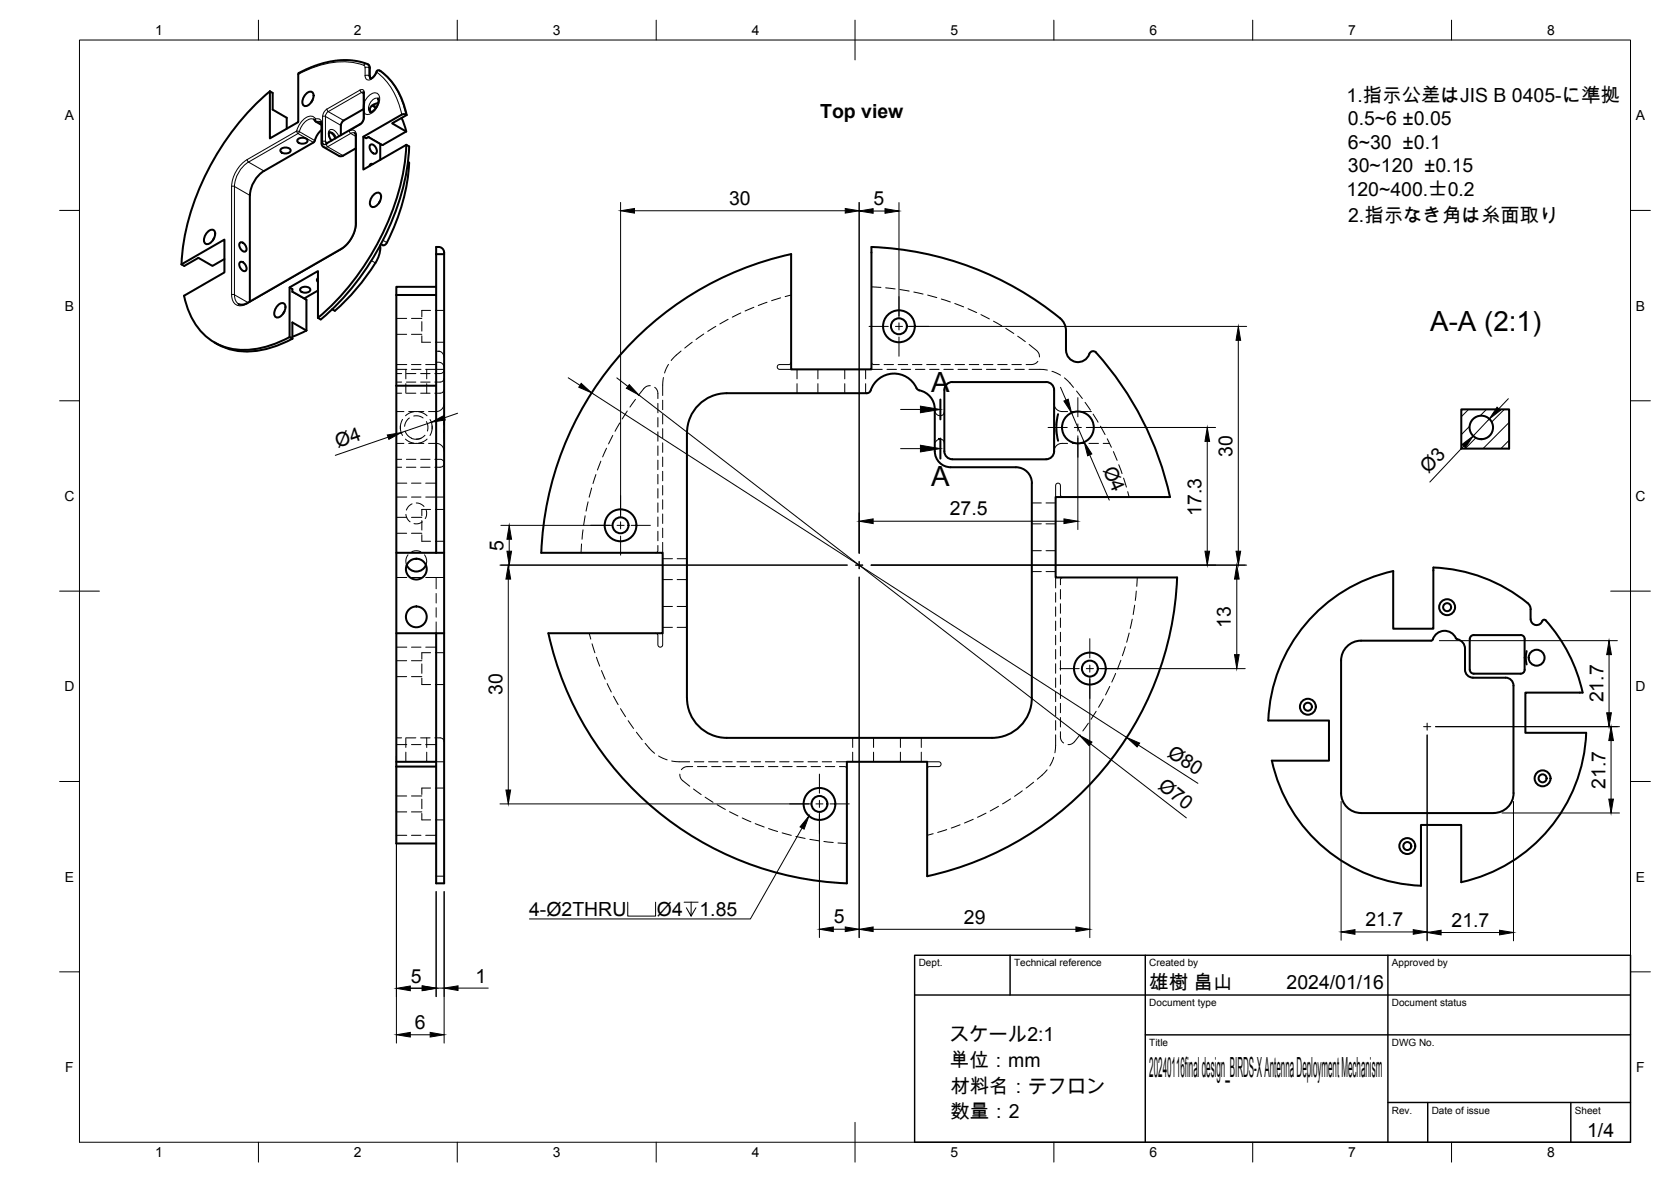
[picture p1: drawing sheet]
<svg xmlns="http://www.w3.org/2000/svg" width="420mm" height="297mm" viewBox="0 0 420 297" stroke-linecap="round" stroke-linejoin="round" font-family="sans-serif">
<!-- layer: Hidden -->
<g fill="none" stroke="#000" stroke-width=".25">
<path d="M108.3 78h-2.2v1.6M109.5 78h2.2M186.3 78.7l-2.2 1M189.5 77.2l-2.2 1M192.9 76l-2.3 .8M196.3 74.9l-2.3 .7M198.9 74.1l-1.5 .4M219.1 72.1l2.4 .1M222.7 72.3l2.4 .3M226.3 72.8l2.3 .4M229.8 73.4l2.3 .5M233.3 74.2l2.2 .6"/>
<path d="M236.7 75.1l2.3 .8M240.1 76.3l2.2 .8M243.4 77.6l2.2 1M246.7 79.1l2.1 1M99.7 92.8h2.6M99.7 91.6h2.6M99.7 96h1.3M99.7 98.8h1.3M99.7 93.9h1.3M99.7 84h2.6M99.7 80h2.6M102 92.8v2.4"/>
<path d="M102 96.4v2.4M102.2 96h2.4M102.2 98.8h2.4M102.2 93.9h2.4M103.5 92.8h2.4M103.5 91.6h2.4M103.5 84h2.6M103.5 80h2.6M105.8 96h2.3M105.8 98.8h2.3M105.8 93.9h2.3M106.1 84.4v1.6h2.2"/>
<path d="M106.1 80.8v2.4M107 92.8h4.7M107 91.6h2.7M107.3 92.8v2.4M107.3 96.4v2.4M109.5 86h2.2M109.7 91a1.54 1.54 0 0 1 2 1.4M109.7 88.3h.6M110.3 88.3h.1M110.3 88.3l.9 .4 .5 1.3M111.7 95a1 1 0 0 1-1 1h-1.4M111.7 97.8a1 1 0 0 1-1 1h-1.4"/>
<path d="M111.7 92.9a1 1 0 0 1-1 1h-1.4M163.5 96.9l-.7 .1-.7 .4-1.6 2M164.6 97.3l.5 .5a3.3 3.3 0 0 1 .3 2.4M166.8 94.9l-.2 4.5M168.1 91.6l-1 2.1M171.2 88.2l-2.4 2.4M174.1 86l-1.9 1.5M177 83.9l-2 1.4M180 82l-2.1 1.3M183.1 80.2l-2.1 1.2M198.9 91l-.1 .4-.4 .2h-2.4a.6 .6 0 0 0-.6 .6 .6 .6 0 0 0 .6 .6h2.9M200.4 92.8v2.4"/>
<path d="M200.4 96.4v2.4M205.7 92.8v2.4M205.7 96.4v2.4M212.4 92.8v2.4M212.4 96.4v2.4M217.7 92.8v2.4M217.7 96.4v2.4M219.1 91l.2 .4 .3 .2h1.5M219.1 92.8h2.7M222.3 91.6h2.4M223 92.8h2.4M225.8 91.6h2.4"/>
<path d="M226.6 92.8h2.4M229.4 91.6h2.4M230.2 92.8h2.4M233 91.6h2.4M233.7 92.8h2.4M236.6 91.6h2.4M237.3 92.8h2.4M240.1 91.6h2.4M240.9 92.8h2.4M243.7 91.6h2.4M244.5 92.8h2.3M247.3 91.6h2.4"/>
<path d="M248 92.8h2.4M249.8 80.7l2.1 1.2M250.9 91.6h2.3M251.6 92.8h2.4M252.9 82.5l2 1.3M254.4 91.6h2.4M255.2 92.8h2.4M255.9 84.5l1.9 1.4M258.7 92.8h3.6l1.1 .2M258.8 86.6l2.1 1.7 .4 .7 .1 .7M261 90.8l-.6 .5a3.6 3.6 0 0 1-2.4 .3M264.5 93.3l2.2 1"/>
<path d="M267.7 95l2.2 2.4M270.7 98.3l1.4 1.8M99.7 111.4h1.9M99.7 103.4h1.9M99.7 115.4h1.3M99.7 117.4h1.3M100.7 107l.1 1.4 .4 1M101.2 105.4l-.4 1.1-.1 1.3M101.9 108.3l.6 1.1 1 .7M101.9 110.3l.9 .6 1.3 .5M102.2 115.4h2.4M102.2 117.4h2.4"/>
<path d="M102.8 111.4h3.8M102.8 103.4h3.8M102.9 105.1l-.7 .7-.5 1.3M103.4 110.2l1.2 .2 1.3-.2M104 104.5h1.2l1.2 .5M104.1 103.5l-1.3 .4-.8 .6M105.3 103.5l1.3 .4 .8 .6M105.8 115.4h2.3M105.8 117.4h2.3M106.8 109.4l-.7 .6-1.4 .4M107.2 105.9l.4 1.3-.1 1.1M107.4 110.3l-.8 .6-1.4 .5"/>
<path d="M107.8 111.4h1.9a2 2 0 0 1 2 2M108.1 105.4a3.9 3.9 0 0 1 0 4M108.6 107v.8M109.3 115.4h1.4a1 1 0 0 1 1 1 1 1 0 0 1-1 1h-1.4M111.6 108l.1 2.8M111.7 104.1l-.1 2.8M111.7 101.4a2 2 0 0 1-2 2h-1.9M149.8 119.3l-.7 2.2M151.1 115.9l-.9 2.2M152.5 112.6l-1 2.2M154.1 109.4l-1.1 2.2M155.8 106.3l-1.2 2.1"/>
<path d="M157.7 103.3l-1.3 2M159.8 100.4l-1.4 1.9M165.4 101.4v2.3M165.4 104.9v2.4M165.4 108.5v2.4M165.4 112.1v2.4M165.4 115.6v2.4M165.4 119.2v2.4M166.6 100.6v2.4M166.6 104.1v2.4M166.6 107.7v2.4M166.6 111.3v2.4"/>
<path d="M166.6 114.9v2.3M166.6 118.4v2.4M235 103.1a1.22 1.22 0 0 0 1 1.4 1.22 1.22 0 0 0 1.4-1M235.2 111.2l.2-.3a1.17 1.17 0 0 1 1.2-.5 1.17 1.17 0 0 1 .8 1M236.1 110.2l.1 .2zM265 104.1l.3 2.7M265 101.4a2 2 0 0 0 2 2h1.4M265.3 108l-.3 2.7M268.4 111.4a3.7 3.7 0 0 0-2.4 .3l-.7 .7-.3 1M269.6 111.4h3M269.6 103.4h4.8M272.8 101.1l1.4 2"/>
<path d="M273.8 111.4h2.4M274.8 104.1l1.3 2M276.7 107.1l1.2 2.1M277.4 111.4h1.6M278.4 110.3l1 2.1M280 113.5l.9 2.2M281.3 116.8l.8 2.2M99.7 124.9h2.6M99.7 134h2.6M99.7 130h2.6M99.7 121.4h2.6M102.1 129.3l.4 1.2 .6 .6"/>
<path d="M102.6 139.4l-.5 1.3 .1 1.3M103.5 124.9h2.4M103.5 134h2.6M103.5 130h2.6M103.5 121.4h2.4M103.5 138.7l1.2-.3 1.1 .3M103.6 126.6l-1 .8-.4 .8M104.7 126.4l.9 .2 1 .7M106.1 134.4v1.6h2.2M106.1 130.8v2.4M106.2 131.2l-.8 .4h-1.3M106.7 139.4l.6 1.3-.2 1.3"/>
<path d="M107 124.9h4.7M107 121.4h2.7M107.2 128.2v1.4l-.3 .7M108.3 128h-2.2v1.6M109.5 136h2.2M109.5 128h2.2M146.2 136.7l-.1 2.2M146.6 133.1l-.3 2.4M147.1 129.6l-.4 2.4M147.9 126.1l-.5 2.3M148.8 122.6l-.7 2.4M165.4 137.1v1.4l-.6 .4"/>
<path d="M165.4 122.8v2.4M165.4 126.4v2.3M165.4 129.9v2.4M165.4 133.5v2.4M166.6 122v2.4M166.6 125.6v2.4M166.6 129.2v2.3M166.6 132.7v2.4M166.6 136.3v2.6M259.4 138.4h2.4M259.4 131.6h2.4M259.4 126.4h2.4"/>
<path d="M263 138.4h2.4M263 131.6h2.4M263 126.4h2.4M265.4 124.9v-2.9a.6 .6 0 0 1 .6-.6 .6 .6 0 0 1 .6 .6v2.4l.2 .3 .4 .2M282.5 120.1l.7 2.3M283.5 123.6l.4 1.3M99.7 145.1h2.6M103.5 145.1h2.4M107 145.1h4.7M109.7 145.1v2.9M109.7 149.1v2.4M109.7 152.7v2.4"/>
<path d="M109.7 156.3v2.8M148.1 159.1l.4 1.5M164.8 159.1l.6 .4v2.5a.6 .6 0 0 0 .6 .6 .6 .6 0 0 0 .6-.6v-2.9M166.6 145.7h2.5M166.6 140.4h2.5M166.6 157.7h2.5M166.6 152.4h2.5M170.3 145.7h2.4M170.3 140.4h2.4M170.3 157.7h2.4M170.3 152.4h2.4M259.4 143.6h2.4"/>
<path d="M263 143.6h2.4M265.4 145.1v2.7M265.4 148.9v2.4M265.4 152.5v2.4M265.4 156.1v2.4M265.4 159.6v2.4M266.6 148.2v2.3M266.6 151.7v2.4M266.6 155.3v2.4M266.6 158.9v2.4M267.2 145.1l-.5 .4-.1 1.5M283.9 159.1l-.6 2.3"/>
<path d="M284.7 155.6l-.5 2.3M285.3 152.1l-.4 2.3M285.7 148.5l-.2 2.4M286 145.1l-.2 2.2M99.7 170h2.6M99.7 166h2.6M99.7 162.6h2.6M103.5 170h2.6M103.5 166h2.6M103.5 162.6h2.4M106.1 170.4v1.6h2.2M106.1 166.8v2.4"/>
<path d="M107 162.6h2.7M108.3 164h-2.2v1.7M109.5 172h2.2M109.5 164h2.2M148.9 161.8l.7 2.2M150 165.2l.8 2.2M151.2 168.5l1 2.2M152.7 171.8l1 2.1M154.3 175l1.1 2.1M156 178.1l1.3 2M265.4 163.2v2.4M265.4 166.8v2.4"/>
<path d="M265.4 170.4v2.3M265.4 174v2.3M265.4 177.5v2.4M266.6 162.4v2.4M266.6 166v2.4M266.6 169.6v2.4M266.6 173.2v2.3M266.6 176.7v2.4M275.6 178.8l-1.3 2M277.4 175.7l-1.2 2M279 172.5l-1 2.1M280.5 169.2l-1 2.2"/>
<path d="M281.8 165.9l-.8 2.3M283 162.5l-.8 2.3M99.7 185.4h1.3M99.7 187.1h2.6M102 185.4v2.4M102 189v2.4M102.2 185.4h2.4M103.5 187.1h2.4M105.8 185.4h2.3M107 187.1h2.7M107.3 185.4v2.4M107.3 189v2.4"/>
<path d="M108.3 198h-2.2v1.7M109.3 185.4h1.4a1 1 0 0 1 1 1M109.5 198h2.2M109.7 191.4h2M157.9 181.1l1.4 2M160 184l1.5 1.9M162.2 186.8l2.4 2.5M165.6 190l2.1 1M168.9 191.2l4.5 .2M170.9 194.5l.1 .8 .4 .6 2 1.7M174.2 192.6a2.69 2.69 0 0 0-2.9 .8M174.4 198.3l1.9 1.4"/>
<path d="M174.6 191.4h2.4M175.4 192.6h2.3M178.2 191.4h2.3M178.9 192.6h2.4M181.7 191.4h2.4M182.5 192.6h2.4M185.3 191.4h2.4M186.1 192.6h2.4M188.9 191.4h2.4M189.7 192.6h2.3M192.4 191.4h2.4M193.2 192.6h2.4"/>
<path d="M196 191.4h2.4M196.8 192.6h2.4M199.6 191.4h2.4M200.4 192.6h2.4M203.2 191.4h2.3M203.9 192.6h2.4M206.7 191.4h2.4M207.5 192.6h2.4M210.3 191.4h2.6M211.1 192.6l1.4 .1 .4 .5M214.4 185.4v2.4M214.4 189v2.4"/>
<path d="M219.6 185.4v2.4M219.6 189v2.4M226.4 185.4v2.4M226.4 189v2.4M231.6 185.4v2.4M231.6 189v2.4M233.1 191.4h2.9a.6 .6 0 0 1 .6 .6 .6 .6 0 0 1-.6 .6h-2.4l-.3 .2-.2 .4M257 198.7l-1.9 1.4M259.9 196.6l-1.9 1.4M263.3 193.4l-2.5 2.4M264.9 190.3l-.9 2.2M265.4 184.7l-.2 4.5"/>
<path d="M265.4 181.1v2.4M266.6 183.9a2.57 2.57 0 0 0 .8 2.8M266.6 180.3v2.4M271.6 184.6l-1.7 2.1-.6 .3-.8 .1M273.7 181.7l-1.4 2M99.7 209.9h2.6M99.7 204h2.6M99.7 200h2.6M103.5 209.9h2.4M103.5 204h2.6M103.5 200h2.6M106.1 204.4v1.6h2.2"/>
<path d="M106.1 200.8v2.4M107 209.9h2.7M109.5 206h2.2M177.3 200.3l2 1.3M180.3 202.2l2.1 1.2M183.4 204l2.1 1M186.6 205.6l2.2 .9M189.9 207l2.2 .8M193.3 208.2l2.2 .8M196.7 209.3l2.3 .6M200.1 210.2l2.3 .5M203.6 210.9l2.4 .4"/>
<path d="M207.2 211.5l2.3 .2M210.7 211.8l2.2 .2M234.6 209.5l-1.5 .4M238 208.5l-2.2 .7M241.4 207.3l-2.2 .8M244.7 205.9l-2.2 .9M247.9 204.4l-2.1 1M251.1 202.6l-2.1 1.2M254.1 200.8l-2 1.2M109.7 220.2h2"/>
</g>
<!-- layer: Visible -->
<g fill="none" stroke="#000" stroke-width=".51">
<path d="M93 17.2v2M93 17.1a1.78 1.78 0 0 0-1.7-1.4l-2.2-.5-1.8-.1-4.3 .4-3.9 1.1-4 1.7-.1 .3v12.1l-7.1 4.1v-11.8l.7 .4v4.1l3.5 2.1v2.7M93 19.1l.2 .6M95.7 17.9l-.8-.2-.9 1.5-.9 .5M95.7 17.8h.1M95.7 17.9a17.6 17.6 0 0 1 6.6 11M67.9 22.9a64.6 64.6 0 0 0-22.1 41.4l-.2 2.1M70.6 37.5a1.6 1.6 0 0 1 2.5 .3 1.5 1.5 0 0 1-2.6 0zM74.8 35.1a1.6 1.6 0 0 1 2.5 .3 1.5 1.5 0 0 1-2.6 0zM77.1 23.5a1 1 0 0 1 1.3-.4 1 1 0 0 1 .4 1.4l-.4 .9a1.62 1.62 0 0 1-2.1 1.1 2.4 2.4 0 0 1 .8-3zM78.6 25.1l-.3 .6M78.8 35.8l-12.4 7.2"/>
<path d="M78.9 30l.3 .4M79.2 30.4l.2 .2M79.4 30.6l1.4 .8M80.5 30.6l.3 .8v4.7l.3 .6 4.2 2.5 .4 .1 .6-.2M80.8 32.7a6.6 6.6 0 0 0-1.8 3l-.2 .1M84.3 34.8l-.6-1.1-.9-.4-.1 .3 .1 .7 .6 1M85.7 31.5v2.5M89.2 33.4l.3 .6v22.5l-.6 2.2-1 1.9-.9 1-1.1 .9-23.7 13.6-1.3 .5-.9-.2M89.5 37.3l-3.2 1.8M91.4 34.4l.7 .4 .6-.4M91.4 23.2v6.6l-.3 .9-.4 .4-8.7 4.9M91.4 27.4l-5 2.9-.5 .5-.2 .7"/>
<path d="M91.6 25.7l-.1 1.1 .1 1.7M92.6 34.4l3.7 2M93.2 36.3a1.5 1.5 0 0 1 1.3 2.3 1.5 1.5 0 0 1-1.3-2.3zM93.5 26.6l1 .6M95 24.8l.2 .6-.4 1.2-.7 1.1-1.1 .5M95.1 25.9a1.99 1.99 0 0 0-2.1 1.7l.3 .6M95.6 36.2v4M101 29.6l1.2 3.4M102.2 36.4a62.4 62.4 0 0 1-14.3 35.3l-4.6 5.2-3.3 3M102.2 36.4l-10.8 6.2v-8.2l9.6-5.6 .6-.1 .6 .2-3.6 2.1 3.5 2-5.9 3.4M102.2 36.4l.7 .4M102.9 36.8a62.4 62.4 0 0 1-14.2 35.3l-3.1 3.5-3.2 3.2-1.7 1.5-.8-.4"/>
<path d="M52.3 58.2a1 1 0 0 1 1.4-.4 1 1 0 0 1 .4 1.4l-.4 .9a1.62 1.62 0 0 1-2.1 1.1 2.4 2.4 0 0 1 .7-3zM53.9 59.8l-.4 .6M62.8 49.1v26.7M66.4 43a7.8 7.8 0 0 0-3.5 6.1M93.7 41.2h-.5l-.3 .5M94 48.9a1 1 0 0 1 1.4-.4 1 1 0 0 1 .4 1.4l-.4 .9a1.62 1.62 0 0 1-2.1 1 2.4 2.4 0 0 1 .7-2.9zM95.6 50.5l-.3 .6M102.6 40.7l.3 .2M102.9 40.9a48.8 48.8 0 0 1-5.9 20.5l-.6 .3-.6-.4M45.6 66.4l10.8-6.2v8.3l-10.1 5.8a16.7 16.7 0 0 0 8.7 12.3 17.9 17.9 0 0 0 13.8-.1l4-1.8M56.4 65.1l-3 1.7-3.5-2-3.6 2-.7-.4M60.4 65.8a1.5 1.5 0 0 1 1.3 2.3 1.5 1.5 0 0 1-1.3-2.3z"/>
<path d="M60.4 60.9a1.5 1.5 0 0 1 1.3 2.3 1.5 1.5 0 0 1-1.3-2.3zM70 76.6a1 1 0 0 1 1.4-.4 1 1 0 0 1 .3 1.4l-.3 1a1.62 1.62 0 0 1-2.2 1 2.4 2.4 0 0 1 .8-3zM71.5 78.3l-.3 .5M72.8 72.2l.7 .5v.7M73.5 73.3l3.5 2M75.5 72.5a1.6 1.6 0 0 1 2.5 .3 1.5 1.5 0 0 1-2.6 0zM77 75.3l.1 .1M77 75.4v7.7M79.9 79.9v-11.8l-7.1 4.1v12.5M79.9 73l-3.4 2M80 69.9a.53 .53 0 0 0 0 .9M95.6 61.6a8 8 0 0 1-1.9 5.6 54.3 54.3 0 0 1-9.5 10.9l-.7-.4"/>
<path d="M99.7 74.1v22.8M99.7 74.1h10M109.7 63.9v-1.8h.9l.8 .5 .3 .8v158.6h-2v-62.9M109.7 63.9v75M109.7 72.1h-10v2M109.7 63.9h2M266.6 80l.8 .9 .6 1.6 .1 5.5a3 3 0 0 0 2.6 3 3 3 0 0 0 3.3-2.3l.7-.4h.5a78.1 78.1 0 0 1 19 36.6h-28.8v20.2h30.6a80 80 0 0 1-62.9 75.1v-28.8h-20.2v30.6M266.6 80a79.9 79.9 0 0 0-47.5-17.9v30.7h-20.2v-28.9a80 80 0 0 0-62.8 75h30.5v20.2h-28.7M53.9 86.1l.8 .4M73.5 85.1a20.9 20.9 0 0 1-16.6 2.4l-2.2-1M77 83.1l-3.5-2.1v4.1l-.7-.4M77.1 83.1l-3.6 1.5"/>
<path d="M99.7 96.9v42h10M99.7 96.9h10M230.4 97.5a6.2 6.2 0 0 0-6.1-3.6 6.2 6.2 0 0 0-5.5 4.5l-.8 .4h-35.3a10 10 0 0 0-10 10v66.6a10 10 0 0 0 10 10h66.7a10 10 0 0 0 10-10v-54M230.4 97.5l.8 .6M231.2 98.1a4.8 4.8 0 0 1 3.8 4.7M263 96h-23.6a2 2 0 0 0-2 2v15.4a2 2 0 0 0 2 2h23.6M263 96a2 2 0 0 1 2 2v15.4a2 2 0 0 1-2 2M235 102.8l.1 10.6a4 4 0 0 0 3.9 4h16.4a4 4 0 0 1 4.1 4M266 104.1l-.4 2.9 .1 2.1 .3 1.7M367.4 102.9h12.1v9.8h-12.1zM99.7 138.9v53.7M109.7 138.9h2"/>
<path d="M99.7 159.1h12M102.3 142a2.61 2.61 0 0 0 2.4 1.6 2.61 2.61 0 0 0 2.4-1.6M137.9 159.1a80 80 0 0 0 75 62.9M360.4 142.6v15.4h-10.1v-14.5a40.1 40.1 0 0 0-31.4 37.6h15.3v10.1h-14.4a40 40 0 0 0 37.5 31.4v-15.3h10.1v14.4a40 40 0 0 0 31.4-37.5h-15.3v-10.1h14.4M360.4 142.6a38.8 38.8 0 0 1 24.2 9.5l.3 1M384.9 153.1v2.5M384.9 155.6a1.58 1.58 0 0 0 1.4 1.5 1.58 1.58 0 0 0 1.7-1.3l.3-.1a38 38 0 0 1 9.6 18.3M366.4 160.6h-.1a3.2 3.2 0 0 0-3.2-2.1 3.2 3.2 0 0 0-2.9 2.3l-.4 .2h-17.6a5 5 0 0 0-5 5v33.3a5 5 0 0 0 5 5M366.4 160.6a2.4 2.4 0 0 1 2 2.4v5.3a2 2 0 0 0 2 2h8.1a1.96 1.96 0 0 1 2.1 2v27a5 5 0 0 1-5 5M383.3 160.6v7.7M383.4 160.6a.97 .97 0 0 0-1-1h-11.8a1.04 1.04 0 0 0-1.1 1l.1 7.7a1.01 1.01 0 0 0 1 1h11.8a1.01 1.01 0 0 0 1-1M383.9 163.6a6.7 6.7 0 0 0 0 3.4"/>
<path d="M99.7 192.6v19.4h10M99.7 192.6h10M99.7 191.4h10M342.2 204.3h33.4"/>
<circle cx="226" cy="82" r="4"/>
<circle cx="226" cy="82" r="2"/>
<circle cx="271" cy="107.4" r="4"/>
<circle cx="372.5" cy="107.4" r="2.95"/>
<circle cx="156" cy="132" r="4"/>
<circle cx="156" cy="132" r="2"/>
<circle cx="104.7" cy="155" r="2.61"/>
<circle cx="104.7" cy="143" r="2.61"/>
<circle cx="363.9" cy="152.6" r="2"/>
<circle cx="363.9" cy="152.6" r="1.01"/>
<circle cx="274" cy="168" r="4"/>
<circle cx="274" cy="168" r="2"/>
<circle cx="328.9" cy="177.6" r="2"/>
<circle cx="328.9" cy="177.6" r="1.01"/>
<circle cx="386.4" cy="165.3" r="2"/>
<circle cx="387.9" cy="195.6" r="2"/>
<circle cx="387.9" cy="195.6" r="1.01"/>
<circle cx="206" cy="202" r="4"/>
<circle cx="206" cy="202" r="2"/>
<circle cx="353.9" cy="212.6" r="2"/>
<circle cx="353.9" cy="212.6" r="1.01"/>
</g>
<!-- layer: Visible Narrow -->
<g fill="none" stroke="#000" stroke-width=".25">
<path d="M91.5 16.4a19.6 19.6 0 0 0-15.1 1.6l-1.4 .7M91.5 16.4l.3 .6v2M92.2 16l-.5 .1-.2 .3M92.4 16.1l.3 .3 .1 .6h-1M92.8 19l.2 .2M92.8 19h-1a1.03 1.03 0 0 0 .7 1.1 1.03 1.03 0 0 0 1.2-.4l1-1.5a17.2 17.2 0 0 1 6.3 10.6M92.8 19l.3 .7M93 17.2l-.2-.2v2M95.4 17.7h-.3l-.4 .4h-.1M95.4 17.7l.3 .2M95.4 17.7a17.2 17.2 0 0 1 6.6 11.1M74.6 32.9l-12.5 7.2a8.5 8.5 0 0 0-3.9 6.7h.8a7.8 7.8 0 0 1 3.5-6.1"/>
<path d="M74.6 32.9l.7 .2M74.6 32.9l.3 .6M74.9 33.6l-12.4 7.1M74.9 33.6l3.9 2.2M75.3 33.1l3.9 2.2M75.3 33.1l-.4 .4M78.9 30a2.89 2.89 0 0 0-3.3 2.1l-.3 1M79.3 29.9l.3 .7h.9M79.3 29.9l-.1 .5M79.3 29.9a1.21 1.21 0 0 1 1.7 1.4M79.3 29.9a1.57 1.57 0 0 0-2.4-.3l-1.3 1.2-1 2.1M79.4 30.6h.2"/>
<path d="M79.6 30.6l1.2 .7M80.8 31.5l.2-.2v4.3l-.2 .2M81 35.6l.1 .4a.61 .61 0 0 0 .9 .2M81.1 29.3v6.3M81.1 35.6l.1 .3a.61 .61 0 0 0 1 .3M81.1 29.3h.7M81.1 35.5h.7M81.8 35.6l.2 .4M81.8 29.3v6.3M81.8 35.6l.6 .3M81.8 29.3l3.9 2.2M82 36.2l.4 .7-.5 .1h-.5"/>
<path d="M82.3 36l-.3 .3M82.5 28.1l3.9 2.2M82.5 28l-.5 .6-.2 .7M82.5 28l-.3-.6-.3 .3-.6 .7-.2 .9M82.9 33.2a1.57 1.57 0 0 1 1.7 1.4M85.2 34.3a1.87 1.87 0 0 0-2.3-1.6 2.12 2.12 0 0 0 .4 2.7M87.8 32.9a1.08 1.08 0 0 1 1.3-.1 1.08 1.08 0 0 1 .5 1.1v22.1a8.5 8.5 0 0 1-3.9 6.7l.1-.2M87.8 32.9l.4 .6M88.2 33.5l-5.8 3.4 3.9 2.2M88.2 33.5l1.3 .8M89.2 33.4l-.5-.1-.5 .2M89.6 33.9l-.1 .2"/>
<path d="M90.5 22.6a.56 .56 0 0 0 .3 .6 .56 .56 0 0 0 .6 0M90.5 22.6l-8.3 4.8M90.5 31.4l-2.7 1.5M90.5 22.6a.64 .64 0 0 1 .8 0 .64 .64 0 0 1 .3 .6v2.5a3.1 3.1 0 0 1 3.2-2.3 2.62 2.62 0 0 1 0 3.7l-.8 .9a1.65 1.65 0 0 1-2.4 .4M90.6 31.1l-.1 .3M91.4 23.6l-.5-.4-8.4 4.9M91.6 23.2l-.2 .2M91.6 29.5l-.2 .2M91.6 28.5v1M91.6 29.5l-.2 .9-.9 1M92.7 34.4l3.5 2M93.6 26.5h.5l.6 .3"/>
<path d="M95.1 24.7a2.21 2.21 0 0 0-2.4 2.3l.1 .9 .3 .3M58.2 46.9v27.2M62.1 40.1l.4 .6M62.5 40.7l3.9 2.3M62.8 49.1l-3.9-2.2v27.2M89.6 56l-.1 .2M58.9 74.1l3.5 1.9M59 74.1h-.8a2.32 2.32 0 0 0 1.3 2.5 2.32 2.32 0 0 0 2.7-.5M59 74.1a2.6 2.6 0 0 0 1 2.3M73.5 73.4l3.5 2M85.7 62.8l-23.6 13.5M93.4 65.5l1 .6"/>
<path d="M95.3 62.1l.3 .2M96.3 60.4l1 .6"/>
</g>
<!-- layer: BORDER -->
<g fill="none" stroke="#000" stroke-width=".25">
<path d="M20 10.1h390v276.9h-390zM65 5.1v5M115 5.1v5M165 5.1v5M215 5.1v10M265 5.1v5M315 5.1v5M365 5.1v5M15 52.9h5M410 52.9h5M15 100.7h5M410 100.7h5"/>
<path d="M15 148.6h10M405 148.6h10M15 196.4h5M410 196.4h5M15 244.2h5M410 244.2h5M65 287v5M115 287v5M165 287v5M215 282.1v9.9M265 287v5M315 287v5"/>
<path d="M365 287v5"/>
</g>
<!-- layer: TITLEBLOCK -->
<path d="M230 240.1h180v46.9h-180zM230 250h180M254 240.1v9.9M288 240.1v46.9M349 240.1v46.9M288 260.1h122M349 277.1h61M359 277.1v9.9M395 277.1v9.9" fill="none" stroke="#000" stroke-width=".36"/>
<!-- layer: Smart Centers -->
<g fill="none" stroke="#000" stroke-width=".25">
<path d="M226 74.5v4.8M218.5 82h4.9M225.1 82h1.8M226 81.1v1.8M226 84.7v4.8M228.7 82h4.8M271 99.9v4.8M263.5 107.4h4.9M270.1 107.4h1.8M271 106.5v1.8M271 110.1v4.8M273.7 107.4h4.8"/>
<path d="M148.5 132h4.9M155.2 132h1.7M156 124.5v4.8M156 131.1v1.8M156 134.7v4.8M158.7 132h4.8M215.1 142h1.8M216 141.1v1.8M266.5 168h4.9M273.1 168h1.8M274 160.5v4.8M274 167.1v1.8"/>
<path d="M274 170.7v4.8M276.7 168h4.8M206 194.5v4.8M357.9 182.6h1.8M358.8 181.7v1.8M198.5 202h4.8M205.1 202h1.8M206 201.1v1.8M206 204.7v4.8M208.7 202h4.8"/>
</g>
<!-- layer: FD_Dimensions -->
<g fill="none" stroke="#000" stroke-width=".25">
<path d="M156 50.9v79M159.5 53h53M216 50.9v88.1M219.5 53h3M226 50.9v29M142.9 94.9l2.9 1.9M148.8 98.7l134.5 86.6M155.1 95l2.8 2.1M160.6 99.3l110.8 85.5M228.1 82h85.4M266.7 97.3l1.4 3.2M311.4 85.5v53"/>
<path d="M97.6 109.9l-13.3 4.5M108.5 106.1l-7.6 2.6M115.1 103.9l-3.3 1.1M269.4 103.7l3.2 7.4M271 109.5v23.6M273.1 107.4h32.5M274 114.3l4.9 11.4M303.6 110.9v27.6M368 112.1l-8.5 9M374.5 105.3l-4.1 4.3M379.3 100.2l-2.4 2.5M125.9 132h28"/>
<path d="M128 135.5v3M219.5 131h48M125.7 142h87.3M127.8 145.5v53M216 145v90.6M219 142h94.5M311 145.5v19M274 170.1v65.5M276.1 168h37M361.9 161h44.8M404.6 164.5v14.6M99.7 190.1v72"/>
<path d="M274.2 186.9l24.1 18.6M286.2 187.2l15 9.7M358.8 184.7v51.7M361 182.6h46.2M405.1 186.1v14.7M125.7 202h78.2M206 204.1v31.5M337.2 201.4v34.9M377.7 204.3h29.5M380.6 201.4v35M109.7 224.1v26.4M111.7 224.1v38"/>
<path d="M209.5 233.5h3M219.5 233.5h51M340.7 234.2h14.6M362.4 234.3h14.6M102.7 248.3h3.5M103.2 248.4h3M109.7 248.3h2M115.2 248.3h7.6M103.2 260h5"/>
</g>
<g fill="#000" stroke="#000" stroke-width=".25">
<path d="M156 53l3.5-.6v1.2zM212.5 52.4l3.5 .6-3.5 .6zM216 53l3.5-.6v1.2zM222.5 52.4l3.5 .6-3.5 .6zM146.1 96.3l2.7 2.4-3.3-1.4zM158.2 96.7l2.4 2.6-3.1-1.7zM311.4 82l.6 3.5h-1.2zM97.4 109.3l3.5-.6-3.1 1.7zM108.5 106.1l3.1-1.7 .4 1.1zM267.5 100.8l1.1-.5 .8 3.4zM272.6 111.1l1.9 3-1 .4zM303.6 107.4l.5 3.5h-1.1z"/>
<path d="M367.6 111.7l2.8-2.1-2 2.9zM376.4 102.3l.9 .8-2.8 2.2zM128 132l.6 3.5h-1.1zM127.5 138.5h1.1l-.6 3.5zM216 131l3.5-.6v1.2zM267.5 130.4l3.5 .6-3.5 .6zM303 138.5h1.1l-.5 3.5zM310.8 138.5h1.2l-.6 3.5zM127.8 142l.6 3.5h-1.2zM311 142l.6 3.5h-1.2zM310.4 164.5h1.2l-.6 3.5zM404 179.1h1.2l-.6 3.5z"/>
<path d="M404.6 161l.6 3.5h-1.2zM127.2 198.5h1.2l-.6 3.5zM271.4 184.8l3.2 1.7-.7 .9zM283.3 185.3l3.3 1.4-.7 1zM405.1 182.6l.6 3.5h-1.2zM404.5 200.8h1.2l-.6 3.5zM206 233.5l3.5-.6v1.2zM212.5 232.9l3.5 .6-3.5 .6zM216 233.5l3.5-.6v1.2zM270.5 232.9l3.5 .6-3.5 .6zM337.2 234.2l3.5-.6v1.2zM355.3 233.6l3.5 .6-3.5 .6z"/>
<path d="M358.8 234.3l3.6-.5v1.1zM377 233.8l3.6 .5-3.6 .6zM99.7 260l3.5-.6v1.2zM99.7 248.4l3.5-.6v1.2zM106.2 247.8l3.5 .6-3.5 .6zM106.2 247.7l3.5 .6-3.5 .6zM108.2 259.4l3.5 .6-3.5 .6zM111.7 248.3l3.5-.6v1.2z"/>
</g>
<!-- layer: Hatching -->
<path d="M369.3 102.9l-1.8 1.8M369.5 107.1l-2 2.1M371.1 110l-2.7 2.7M373.7 102.9l-1.5 1.6M378.2 102.9l-3.1 3.2M379.4 106.2l-6.5 6.5M379.4 110.7l-2 2" fill="none" stroke="#000" stroke-width=".25"/>
<!-- layer: Section Lines -->
<path d="M236.5 100.4v5M236.5 110.2v5" fill="none" stroke="#000" stroke-width=".51"/>
<path d="M226.4 112.7h5M226.4 102.9h5" fill="none" stroke="#000" stroke-width=".25"/>
<path d="M231.4 111.9l5.1 .8-5.1 .9zM231.4 102.1l5.1 .8-5.1 .8z" fill="#000" stroke="#000" stroke-width=".25"/>
<!-- layer: Leaders -->
<path d="M201.7 208.1l-13 22.8h-55.6M157.8 226.7v3.5h7v-3.5M172 226.7h3.5M173.8 226.7v3.5l-1.2-2.1M175 228.1l-1.2 2.1" fill="none" stroke="#000" stroke-width=".25"/>
<path d="M203.4 205l-1.2 3.4-1-.6z" fill="#000" stroke="#000" stroke-width=".25"/>
<g font-size="7">
<text x="359.6" y="83.2">A-A (2:1)</text>
<text x="234.1" y="98.4">A</text>
<text x="234.1" y="122.2">A</text>
<text x="289" y="270.6">20240116final design_BIRDS-X Antenna Deployment Mechanism</text>
</g>
<g font-size="4.9">
<text x="206.2" y="29.7">Top view</text>
<text x="338.6" y="25.6">1.指示公差はJIS B 0405-に準拠</text>
<text x="338.9" y="31.5">0.5~6 ±0.05</text>
<text x="338.9" y="37.3">6~30 ±0.1</text>
<text x="338.9" y="43.2">30~120 ±0.15</text>
<text x="183.3" y="51.5">30</text>
<text x="219.7" y="51.6">5</text>
<text x="338.6" y="49.3">120~400.士0.2</text>
<text x="339" y="55.7">2.指示なき角は糸面取り</text>
<text x="84.9" y="112.6" transform="rotate(-19 84.9 112.6)">Ø4</text>
<text x="277.3" y="118" transform="rotate(67 277.3 118)">Ø4</text>
<text x="309.9" y="114.7" transform="rotate(-90 309.9 114.7)">30</text>
<text x="359.2" y="119.2" transform="rotate(-47 359.2 119.2)">Ø3</text>
<text x="238.8" y="129.5">27.5</text>
<text x="302.1" y="129.6" transform="rotate(-90 302.1 129.6)">17.3</text>
<text x="126.6" y="138.4" transform="rotate(-90 126.6 138.4)">5</text>
<text x="309.5" y="157.9" transform="rotate(-90 309.5 157.9)">13</text>
<text x="126.3" y="174.7" transform="rotate(-90 126.3 174.7)">30</text>
<text x="403.2" y="176.5" transform="rotate(-90 403.2 176.5)">21.7</text>
<text x="293.3" y="189.9" transform="rotate(33 293.3 189.9)">Ø80</text>
<text x="291" y="198" transform="rotate(38 291 198)">Ø70</text>
<text x="403.7" y="198.2" transform="rotate(-90 403.7 198.2)">21.7</text>
<text x="133.1" y="230.2">4-Ø2THRU</text>
<text x="165.2" y="230.2">Ø4</text>
<text x="175.9" y="230.2">1.85</text>
<text x="209.7" y="232.1">5</text>
<text x="242.4" y="232.1">29</text>
<text x="343.3" y="232.8">21.7</text>
<text x="365" y="232.9">21.7</text>
<text x="103.3" y="246.9">5</text>
<text x="119.5" y="246.9">1</text>
<text x="289" y="248.5">雄樹 畠山</text>
<text x="323.5" y="248.5">2024/01/16</text>
<text x="104.3" y="258.6">6</text>
<text x="238.8" y="261.7">スケール2:1</text>
<text x="238.9" y="268.2">単位：mm</text>
<text x="239" y="274.6">材料名：テフロン</text>
<text x="239" y="281">数量：2</text>
<text x="399.1" y="285.7">1/4</text>
</g>
<g font-size="3.5">
<text x="39" y="8.8">1</text>
<text x="89" y="8.8">2</text>
<text x="139" y="8.8">3</text>
<text x="189" y="8.8">4</text>
<text x="239" y="8.8">5</text>
<text x="289" y="8.8">6</text>
<text x="339" y="8.8">7</text>
<text x="389" y="8.8">8</text>
<text x="16.3" y="30.2">A</text>
<text x="411.3" y="30.2">A</text>
<text x="16.3" y="78">B</text>
<text x="411.3" y="78">B</text>
<text x="16.2" y="125.9">C</text>
<text x="411.2" y="125.9">C</text>
<text x="16.2" y="173.7">D</text>
<text x="411.2" y="173.7">D</text>
<text x="16.3" y="221.6">E</text>
<text x="411.3" y="221.6">E</text>
<text x="16.4" y="269.4">F</text>
<text x="411.4" y="269.4">F</text>
<text x="39" y="290.8">1</text>
<text x="89" y="290.8">2</text>
<text x="139" y="290.8">3</text>
<text x="189" y="290.8">4</text>
<text x="239" y="290.8">5</text>
<text x="289" y="290.8">6</text>
<text x="339" y="290.8">7</text>
<text x="389" y="290.8">8</text>
</g>
<g font-size="2.5">
<text x="231" y="242.9">Dept.</text>
<text x="255" y="242.9">Technical reference</text>
<text x="289" y="242.9">Created by</text>
<text x="350" y="242.9">Approved by</text>
<text x="289" y="252.8">Document type</text>
<text x="350" y="252.8">Document status</text>
<text x="289" y="262.9">Title</text>
<text x="350" y="262.9">DWG No.</text>
<text x="350" y="279.9">Rev.</text>
<text x="360" y="279.9">Date of issue</text>
<text x="396" y="279.9">Sheet</text>
</g>
</svg>
